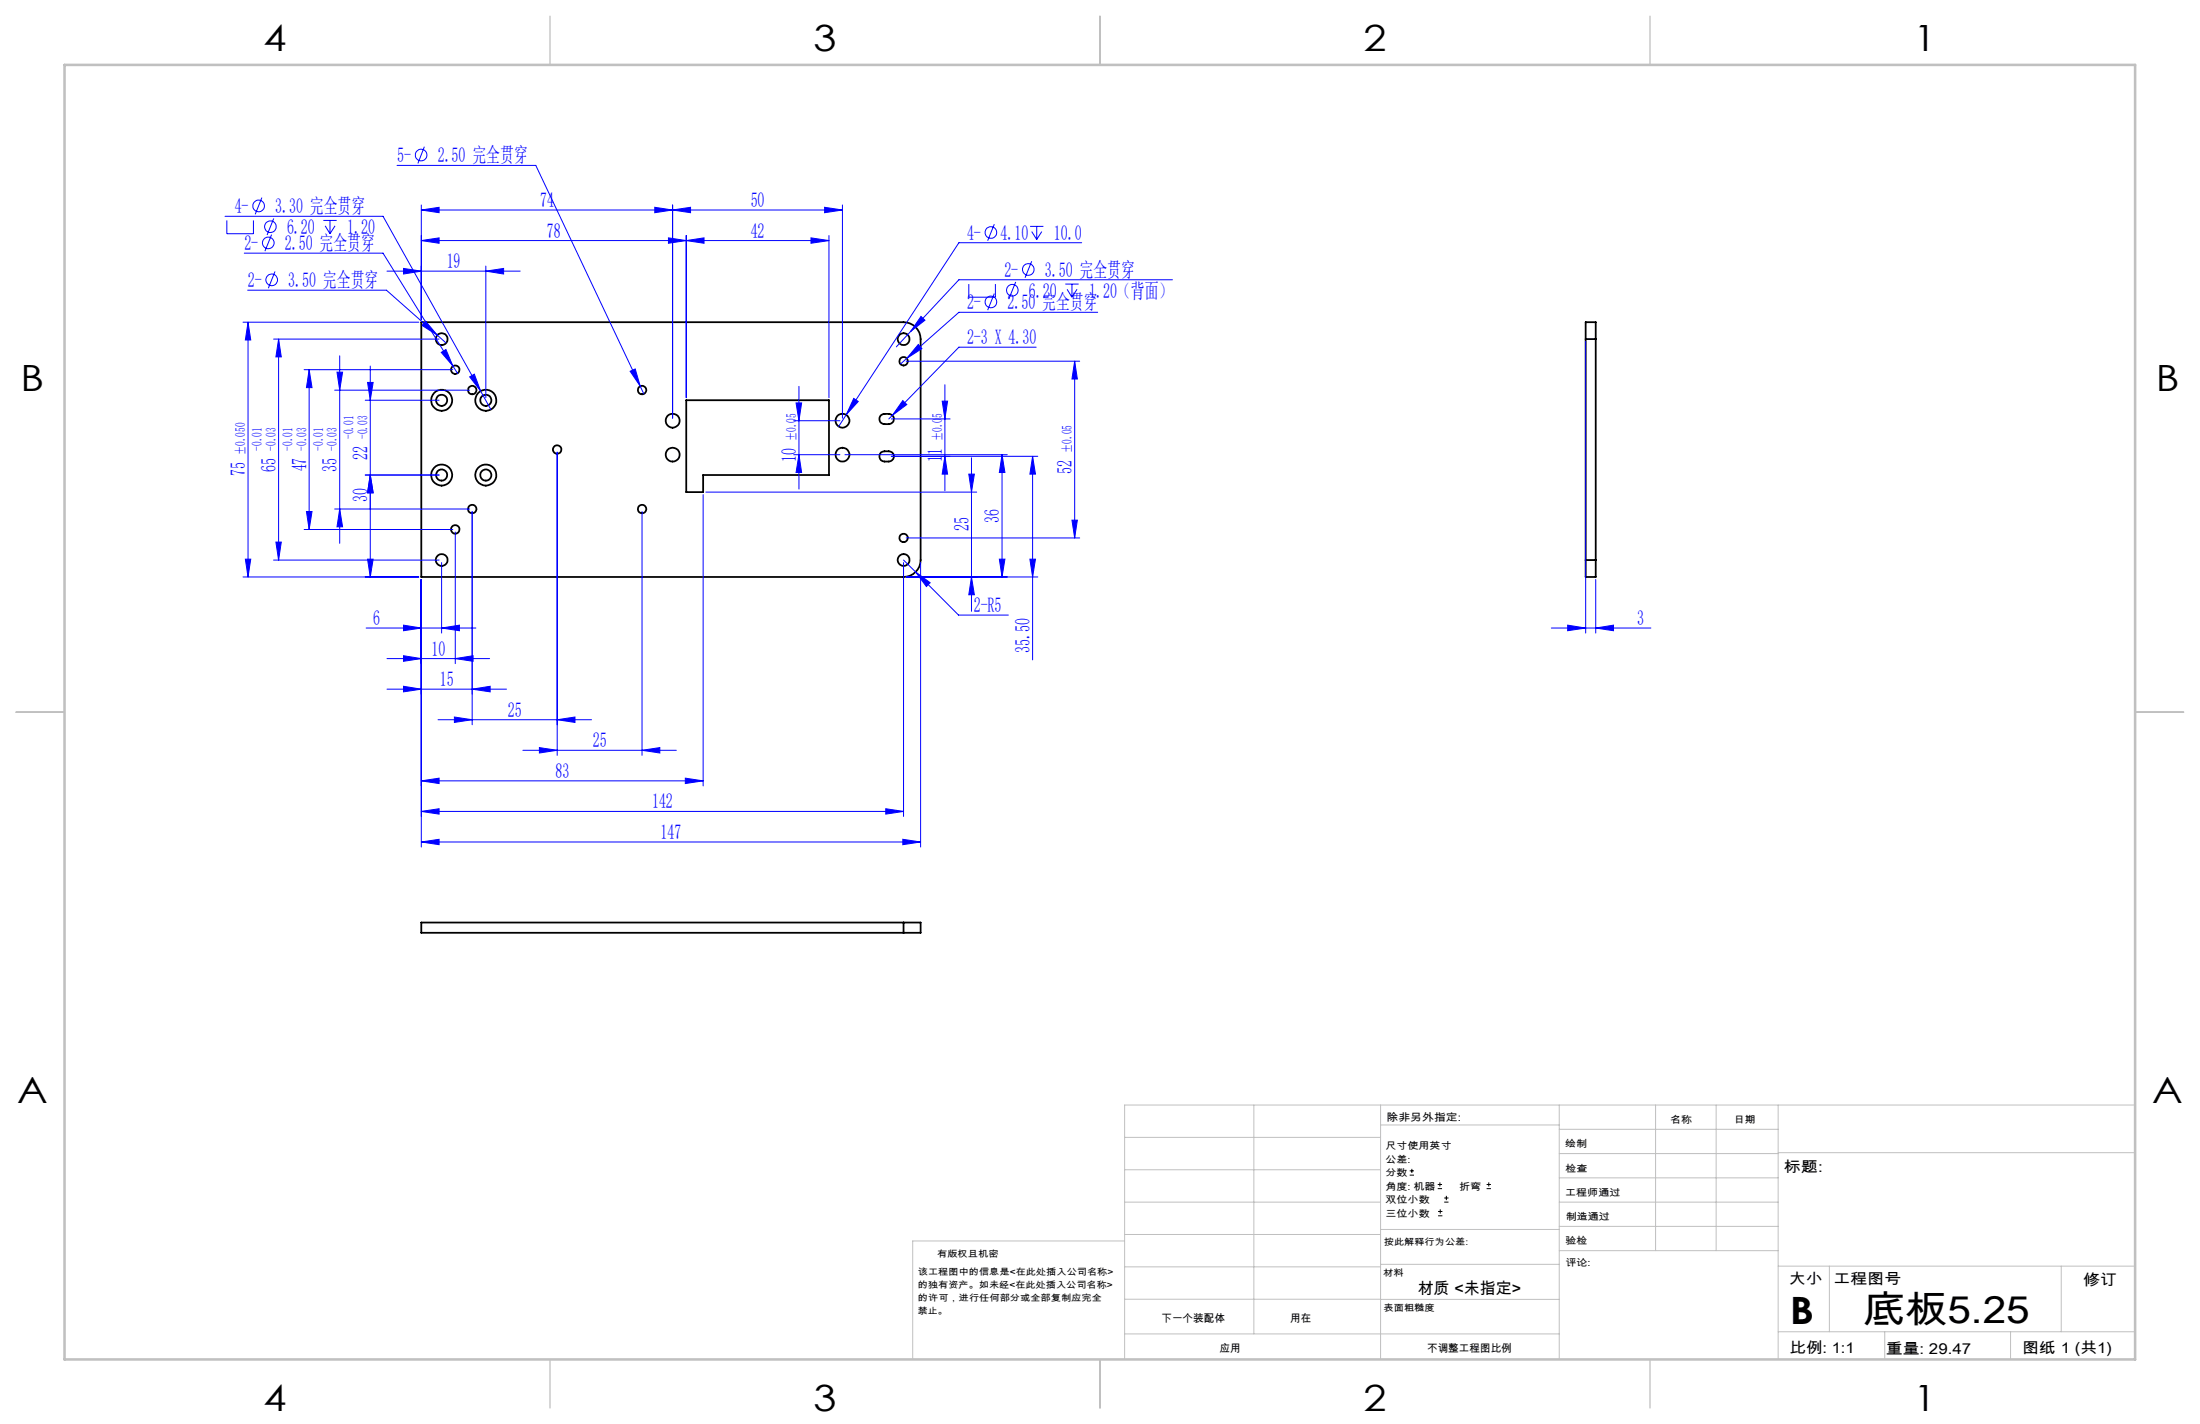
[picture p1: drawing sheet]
<svg xmlns="http://www.w3.org/2000/svg" width="432mm" height="279mm" viewBox="0 0 432 279" stroke-linecap="round" stroke-linejoin="round" font-family="sans-serif">
<g fill="none" stroke="#000" stroke-width=".35">
<path d="M82.7 63.2h94.6a3.3 3.3 0 0 1 3.4 3.3v43.4a3.4 3.4 0 0 1-3.4 3.3h-94.6zM134.7 78.5h28v14.7h-24.7v3.4h-3.3zM311.2 66.5v-3.3h2v3.3M311.2 66.5h2M311.2 66.5v43.4M313.2 66.5v43.4M172.9 88.8a2 2 0 0 1 2.4 .2 1.02 1.02 0 0 1-.9 1.6 1.48 1.48 0 0 1-1.7-.6 1.07 1.07 0 0 1 .2-1.2zM172.9 81.5a1.71 1.71 0 0 1 2.5 .5 .98 .98 0 0 1-1 1.2 1.56 1.56 0 0 1-1.7-.5 1.05 1.05 0 0 1 .2-1.2zM311.2 109.9v3.3h2v-3.3M311.2 109.9h2M177.3 181h3.4v2h-3.4M177.3 181h-94.6v2h94.6"/>
<path d="M177.3 181v2"/>
<circle cx="86.7" cy="78.5" r="1.11"/>
<circle cx="86.7" cy="78.5" r="2.06"/>
<circle cx="86.7" cy="66.5" r="1.16"/>
<circle cx="89.4" cy="72.5" r=".84"/>
<circle cx="92.7" cy="76.5" r=".84"/>
<circle cx="95.3" cy="78.6" r="1.1"/>
<circle cx="95.4" cy="78.5" r="2.07"/>
<circle cx="126" cy="76.5" r=".84"/>
<circle cx="177.3" cy="70.9" r=".84"/>
<circle cx="177.4" cy="66.5" r="1.17"/>
<circle cx="86.7" cy="93.2" r="1.1"/>
<circle cx="86.7" cy="93.2" r="2.06"/>
<circle cx="92.7" cy="99.9" r=".84"/>
<circle cx="95.3" cy="93.2" r="1.09"/>
<circle cx="95.4" cy="93.2" r="2.07"/>
<circle cx="109.4" cy="88.2" r=".84"/>
<circle cx="126" cy="99.9" r=".84"/>
<circle cx="132" cy="82.5" r="1.38"/>
<circle cx="132" cy="89.2" r="1.37"/>
<circle cx="165.3" cy="89.2" r="1.36"/>
<circle cx="165.3" cy="82.5" r="1.36"/>
<circle cx="86.7" cy="109.9" r="1.17"/>
<circle cx="89.4" cy="103.9" r=".84"/>
<circle cx="177.4" cy="105.5" r=".83"/>
<circle cx="177.4" cy="109.9" r="1.16"/>
</g>
<g fill="none" stroke="#00f" stroke-width=".2">
<path d="M51.4 38.8l-1.3 3.3M77.9 32.5h27.3l20.5 43.3M83.3 28.8l-1.3 3.3M44.2 42.4h31l19.1 34.3M44.5 43.3v2.6h5.2v-2.6M47.9 49.7h27.3l13.7 22.1M48.6 56.9h27.2l10 8.9M53.3 46l-1.3 3.3M53.7 42.9l-1.3 3.2M54 53.3l-1.3 3.3M63.5 43.3h2.6M63.8 44.3l1 1.6"/>
<path d="M64.8 43.3v2.6M65.8 44.3l-1 1.6M76 53.2h26.1M79.2 52.7l3.5 .5-3.5 .6zM82.7 41.2l3.5-.5v1zM82.7 47.2l3.5-.5v1zM82.7 41.2h82.6M82.7 40.2v22.5M82.7 47.2h80M95.4 53.2l3.4-.5v1.1zM95.4 52.2v25.8M128.5 40.7l3.5 .5-3.5 .5z"/>
<path d="M131.2 46.7l3.5 .5-3.5 .5zM132 40.2v41.9M132 41.2l3.5-.5v1zM134.7 47.2l3.5-.5v1zM134.7 46.2v31.8M159.2 46.7l3.5 .5-3.5 .5zM161.9 40.7l3.4 .5-3.4 .5zM162.7 46.2v31.8M165.3 40.2v41.9M190.1 55.7v2.6h5.3v-2.6M195.2 57.6l-1.3 3.3M195.2 44l-1.3 3.2"/>
<path d="M199.4 55.3l-1.4 3.3M202.2 44.4h2.6M202.5 45.4l1 1.6M202.5 51.3l-1.3 3.2M203.5 44.4v2.6M204.5 45.4l-1 1.6M209.1 55.7h2.6M209.4 56.8l1 1.5M210.4 55.7v2.6M211.4 56.8l-1 1.5M212.3 47.6h-24.1l-22.1 33.8M230.1 54.9h-41.9l-12.3 13.2"/>
<path d="M47.7 63.2h34.5M48.7 63.2v50M48.7 63.2l.5 3.5h-1zM53.7 66.5h32.5M54.7 66.5l.5 3.5h-1zM54.7 66.5v43.4M59.7 72.5h29.2M60.7 72.5l.5 3.6h-1.1zM60.7 72.5v31.4M65.7 76.6h26.5M66.1 73h1.1l-.5 3.6zM66.7 69.8v36.8"/>
<path d="M71.7 78.5h14.5M72.1 75h1.1l-.5 3.5zM72.7 71.8v41.4M83.5 63l2.3 2.8-3-1.9zM85.8 65.8l1.8 1.5M86.6 69.1l.9-.5 1.4 3.2zM88.9 71.8l.9 1.4M92.2 73.9l.9-.5 1.2 3.3zM94.3 76.7l2 3.7M123.7 72.8l1-.4 1 3.4zM125.7 75.8l.7 1.5M156.2 79.1h1.1l-.5 3.5z"/>
<path d="M156.8 75.8v20.2M167.6 78.2l.9 .6-2.4 2.6zM177.2 78.6l.8 .8-2.8 2.1zM177.9 70.9h34M178 70.3l-1.3 1.1M180.2 67.6l.7 .8-2.9 1.9zM180.8 62.1l.7 .7-2.7 2.2zM184.9 78.7h1.1l-.5 3.5zM185.5 75.5v20.8M203.4 68.1h-15.2l-13 13.4M210.9 70.9l.6 3.5h-1.1zM210.9 70.9v34.7"/>
<path d="M215.4 61.3h-27.2l-10.2 9M311.2 67v57.2M65.7 99.9h26.5M66.7 99.9l.5 3.5h-1.1zM71.7 93.2h14.5M72.7 93.2l.5 3.5h-1.1zM109.4 88.7v59.5M138 97v57.2M138.5 96.6h53.2M155.8 89.2h9.1M155.8 82.6h9.1M156.8 89.2l.5 3.5h-1.1z"/>
<path d="M165.8 89.2h31.9M166.1 81.4l-1.5 2.3M174.9 89.5h28.8M174.9 82.2h11.6M175.2 81.5l-.8 .7M185.5 89.5l.5 3.5h-1.1zM190.1 93h1.1l-.5 3.6zM190.7 89.8v30.1M196.7 89.2l.5 3.5h-1.1zM196.7 89.2v24M202.7 89.5v40M202.7 89.5l.5 3.5h-1.1z"/>
<path d="M47.7 113.2h34.5M48.2 109.7h1l-.5 3.5zM53.7 109.9h32.5M54.2 106.4h1l-.5 3.5zM59.7 103.9h29.2M60.1 100.4h1.1l-.5 3.5zM72.1 109.7h1.1l-.5 3.5zM82.7 113.7v52.5M86.7 110.4v13.8M89.4 104.4v25.8M92.7 100.4v41.8M126 100.4v47.8"/>
<path d="M177.3 110.4v49.8M177.3 109.9l2.4 2.3M177.9 105.6h34M177.9 113.2h25.8M179.7 112.2l2.9 2.1-.8 .8zM179.7 112.2l8.4 8.5h9.8M180.7 110.4v55.8M190.7 113.2l.5 3.5h-1.1zM196.1 109.7h1.1l-.5 3.5zM202.1 109.7h1.1l-.5 3.5zM210.4 102.1h1.1l-.6 3.5zM313.2 113.7v10.5"/>
<path d="M71.9 123.2h21.5M76 129.2h20.1M76 135.2h23.4M79.2 122.7l3.5 .5-3.5 .6zM79.2 128.7l3.5 .5-3.5 .6zM79.2 134.7l3.5 .5-3.5 .5zM86.7 123.2l3.5-.5v1.1zM89.4 129.2l3.5-.5v1.1zM92.7 135.2l3.5-.5v1zM304.5 123.2h19.5M307.7 122.7l3.5 .5-3.5 .6zM313.2 123.2l3.5-.5v1.1z"/>
<path d="M82.7 159.2l3.5-.5v1zM82.7 153.2l3.5-.5v1zM82.7 159.2h94.6M82.7 153.2h55.3M86 141.2h30.1M89.2 140.7l3.5 .5-3.5 .5zM102.6 147.2h30.2M105.9 146.7l3.5 .5-3.5 .5zM109.4 141.2l3.5-.5v1zM126 147.2l3.5-.5v1zM134.5 152.7l3.5 .5-3.5 .5zM173.8 158.7l3.5 .5-3.5 .5z"/>
<path d="M82.7 165.2l3.5-.5v1zM82.7 165.2h98M177.2 164.7l3.5 .5-3.5 .5z"/>
<circle cx="82.6" cy="30.4" r="1.14"/>
<circle cx="50.8" cy="40.4" r="1.14"/>
<circle cx="52.7" cy="47.7" r="1.14"/>
<circle cx="53.1" cy="44.5" r="1.14"/>
<circle cx="53.3" cy="54.9" r="1.15"/>
<circle cx="194.5" cy="59.3" r="1.14"/>
<circle cx="194.5" cy="45.6" r="1.13"/>
<circle cx="198.7" cy="56.9" r="1.14"/>
<circle cx="201.8" cy="52.9" r="1.14"/>
</g>
<g fill="none" stroke="#000" stroke-width=".2">
<path d="M276.7 230.6h.8M276.7 229.7h.8M277.1 229.3v.9M282.2 233.2h.8M282.2 232.4h.8M282.3 238.5h.8M282.3 237.7h.8M282.6 232v.8M282.7 237.3v.8M283.5 235.9h.8M283.5 235.1h.8M283.9 234.6v.9"/>
<path d="M291.8 233.2h.8M291.8 232.4h.8M292.2 232v.8"/>
</g>
<g fill="none" stroke="#c0c0c0" stroke-width=".2">
<path d="M246.1 216.8v44.9M271 216.8v49.9M306 216.8v49.9M324.9 216.8v28.6M336.8 216.8v28.6M349 216.8v49.9M419.1 216.8h-198.4v49.9M220.7 235.9h50.3M220.7 229.5h50.3M220.7 223.2h50.3M271 220.7h35M306 231.1h43"/>
<path d="M306 226.3h43M306 221.6h43M306 235.9h43M349 226.2h70.1M220.7 248.6h50.3M220.7 242.2h50.3M220.7 254.9h50.3M220.7 243.5h-41.6v23.2M271 255h35M271 248.1h35M271 241.2h35M306 245.4h43"/>
<path d="M306 240.6h43M349 248.4h70.1M359.1 248.4v12.9M404.6 248.4v12.9M220.7 261.7h85.3M349 261.3h70.1M369.9 261.3v5.4M394.6 261.3v5.4"/>
</g>
<path d="M108 3.2v9.5M215.9 3.2v9.5M323.8 3.2v9.5M3.1 139.7h9.6M419.1 139.7h9.5M108 266.7v9.6M215.9 266.7v9.6M323.8 266.7v9.6" fill="none" stroke="#c0c0c0" stroke-width=".25"/>
<path d="M12.7 12.7h406.4v254h-406.4z" fill="none" stroke="#c0c0c0" stroke-width=".5"/>
<g fill="#00f">
<path d="M89.2 140.7l3.5 .5-3.5 .5zM109.4 141.2l3.5-.5v1zM105.9 146.7l3.5 .5-3.5 .5zM126 147.2l3.5-.5v1zM132 41.2l3.5-.5v1zM161.9 40.7l3.4 .5-3.4 .5zM83.5 63l-.7 .9 3 1.9zM86.6 69.1l2.3 2.7-1.4-3.2zM92.2 73.9l2.1 2.8-1.2-3.3zM123.7 72.8l2 3-1-3.4zM180.2 67.6l-2.2 2.7 2.9-1.9zM180.8 62.1l-2 2.9 2.7-2.2zM177.2 78.6l-2 2.9 2.8-2.1zM167.6 78.2l-1.5 3.2 2.4-2.6zM179.7 112.2l2.1 2.9 .8-.8z"/>
<path d="M72.1 109.7h1.1l-.5 3.5zM72.7 93.2l.5 3.5h-1.1zM196.1 109.7h1.1l-.5 3.5zM196.7 89.2l.5 3.5h-1.1zM202.1 109.7h1.1l-.5 3.5zM202.7 89.5l.5 3.5h-1.1zM48.2 109.7h1l-.5 3.5zM48.7 63.2l.5 3.5h-1zM190.7 113.2l.5 3.5h-1.1zM190.1 93h1.1l-.5 3.6z"/>
<path d="M54.2 106.4h1l-.5 3.5zM54.7 66.5l.5 3.5h-1zM210.4 102.1h1.1l-.6 3.5zM210.9 70.9l.6 3.5h-1.1zM60.1 100.4h1.1l-.5 3.5zM60.7 72.5l.5 3.6h-1.1zM66.7 99.9l.5 3.5h-1.1zM66.1 73h1.1l-.5 3.6zM72.7 93.2l.5 3.5h-1.1zM72.1 75h1.1l-.5 3.5zM156.8 89.2l.5 3.5h-1.1zM156.2 79.1h1.1l-.5 3.5zM185.5 89.5l.5 3.5h-1.1zM184.9 78.7h1.1l-.5 3.5z"/>
<path d="M79.2 122.7l3.5 .5-3.5 .6zM86.7 123.2l3.5-.5v1.1zM79.2 52.7l3.5 .5-3.5 .6zM95.4 53.2l3.4-.5v1.1zM79.2 128.7l3.5 .5-3.5 .6zM89.4 129.2l3.5-.5v1.1zM79.2 134.7l3.5 .5-3.5 .5zM92.7 135.2l3.5-.5v1zM82.7 41.2l3.5-.5v1zM128.5 40.7l3.5 .5-3.5 .5zM82.7 159.2l3.5-.5v1zM173.8 158.7l3.5 .5-3.5 .5zM82.7 153.2l3.5-.5v1zM134.5 152.7l3.5 .5-3.5 .5zM82.7 165.2l3.5-.5v1zM177.2 164.7l3.5 .5-3.5 .5zM82.7 47.2l3.5-.5v1zM131.2 46.7l3.5 .5-3.5 .5zM134.7 47.2l3.5-.5v1zM159.2 46.7l3.5 .5-3.5 .5zM307.7 122.7l3.5 .5-3.5 .6zM313.2 123.2l3.5-.5v1.1z"/>
</g>
<g font-size="7.4">
<text x="351.3" y="259.8">B</text>
<text x="365.6" y="259.7">底板5.25</text>
</g>
<g font-size="7.1">
<text x="51.7" y="10.1">4</text>
<text x="159.7" y="10.1">3</text>
<text x="267.6" y="10.1">2</text>
<text x="375.6" y="10.1">1</text>
<text x="4" y="76.7">B</text>
<text x="423.1" y="76.7">B</text>
<text x="3.3" y="216.4">A</text>
<text x="422.4" y="216.4">A</text>
<text x="51.7" y="276.8">4</text>
<text x="159.7" y="276.8">3</text>
<text x="267.6" y="276.8">2</text>
<text x="375.6" y="276.8">1</text>
</g>
<g font-size="4.1" fill="#00f">
<text x="78" y="31.9">5-</text>
<text x="85.9" y="31.9">2.50 完全贯穿</text>
<text x="46.1" y="41.9">4-</text>
<text x="54" y="41.9">3.30 完全贯穿</text>
<text x="106" y="40.6">74</text>
<text x="147.3" y="40.6">50</text>
<text x="56.3" y="45.9">6.20</text>
<text x="68.2" y="45.9">1.20</text>
<text x="107.3" y="46.6">78</text>
<text x="147.3" y="46.6">42</text>
<text x="189.8" y="47.1">4-</text>
<text x="196.4" y="47.1">4.10</text>
<text x="206.9" y="47.1">10.0</text>
<text x="48" y="49.1">2-</text>
<text x="55.9" y="49.1">2.50 完全贯穿</text>
<text x="87.7" y="52.6">19</text>
<text x="48.6" y="56.4">2-</text>
<text x="56.6" y="56.4">3.50 完全贯穿</text>
<text x="197.1" y="54.3">2-</text>
<text x="202" y="58.4">6.20</text>
<text x="205.1" y="54.3">3.50 完全贯穿</text>
<text x="213.8" y="58.4">1.20（背面）</text>
<text x="189.8" y="60.7">2-</text>
<text x="197.8" y="60.7">2.50 完全贯穿</text>
<text x="189.8" y="67.5">2-3 X 4.30</text>
<text x="48.1" y="93.4" transform="rotate(-90 48.1 93.4)">75</text>
<text x="54.1" y="92.5" transform="rotate(-90 54.1 92.5)">65</text>
<text x="60.1" y="92.5" transform="rotate(-90 60.1 92.5)">47</text>
<text x="66.1" y="92.5" transform="rotate(-90 66.1 92.5)">35</text>
<text x="72.1" y="90.2" transform="rotate(-90 72.1 90.2)">22</text>
<text x="156.2" y="90.6" transform="rotate(-90 156.2 90.6)">10</text>
<text x="184.9" y="90.6" transform="rotate(-90 184.9 90.6)">11</text>
<text x="210.4" y="93" transform="rotate(-90 210.4 93)">52</text>
<text x="72.1" y="98.5" transform="rotate(-90 72.1 98.5)">30</text>
<text x="190.1" y="104.2" transform="rotate(-90 190.1 104.2)">25</text>
<text x="196.1" y="102.6" transform="rotate(-90 196.1 102.6)">36</text>
<text x="73.3" y="122.6">6</text>
<text x="191.1" y="120.1">2-R5</text>
<text x="321.3" y="122.6">3</text>
<text x="84.7" y="128.6">10</text>
<text x="202.1" y="128.1" transform="rotate(-90 202.1 128.1)">35.50</text>
<text x="86.3" y="134.6">15</text>
<text x="99.7" y="140.6">25</text>
<text x="116.3" y="146.6">25</text>
<text x="109" y="152.6">83</text>
<text x="128" y="158.6">142</text>
<text x="129.7" y="164.6">147</text>
</g>
<text font-size="3.2" x="278.3" y="253.9">材质 &lt;未指定&gt;</text>
<g font-size="3">
<text x="350.2" y="229.9">标题:</text>
<text x="351.1" y="251.9">大小</text>
<text x="359.9" y="251.9">工程图号</text>
<text x="408.9" y="252">修订</text>
<text x="351.3" y="265.5">比例: 1:1</text>
<text x="370.1" y="265.6">重量: 29.47</text>
<text x="396.9" y="265.5">图纸 1 (共1)</text>
</g>
<g font-size="2.7" fill="#00f">
<text x="48.1" y="89.3" transform="rotate(-90 48.1 89.3)">±0.050</text>
<text x="51.4" y="88.4" transform="rotate(-90 51.4 88.4)">-0.01</text>
<text x="54.1" y="88.4" transform="rotate(-90 54.1 88.4)">-0.03</text>
<text x="57.4" y="88.4" transform="rotate(-90 57.4 88.4)">-0.01</text>
<text x="60.1" y="88.4" transform="rotate(-90 60.1 88.4)">-0.03</text>
<text x="63.4" y="88.4" transform="rotate(-90 63.4 88.4)">-0.01</text>
<text x="66.1" y="88.4" transform="rotate(-90 66.1 88.4)">-0.03</text>
<text x="69.4" y="86.1" transform="rotate(-90 69.4 86.1)">-0.01</text>
<text x="72.1" y="86.1" transform="rotate(-90 72.1 86.1)">-0.03</text>
<text x="156.2" y="86.6" transform="rotate(-90 156.2 86.6)">±0.05</text>
<text x="184.9" y="86.6" transform="rotate(-90 184.9 86.6)">±0.05</text>
<text x="210.4" y="88.9" transform="rotate(-90 210.4 88.9)">±0.05</text>
</g>
<g font-size="2.1">
<text x="272.2" y="219.9">除非另外指定:</text>
<text x="227.9" y="259.4">下一个装配体</text>
<text x="253.3" y="259.4">用在</text>
<text x="239.3" y="265.2">应用</text>
<text x="280.1" y="265.3">不调整工程图比例</text>
</g>
<g font-size="1.9">
<text x="327.8" y="220.3">名称</text>
<text x="340.3" y="220.4">日期</text>
<text x="271.9" y="225.5">尺寸使用英寸</text>
<text x="307.2" y="225.1">绘制</text>
<text x="271.9" y="228.1">公差:</text>
<text x="271.9" y="230.8">分数</text>
<text x="271.9" y="233.4">角度: 机器</text>
<text x="286.4" y="233.4">折弯</text>
<text x="307.3" y="230">检查</text>
<text x="271.9" y="236.1">双位小数</text>
<text x="271.9" y="238.7">三位小数</text>
<text x="307.2" y="234.7">工程师通过</text>
<text x="307.3" y="239.4">制造通过</text>
<text x="307.3" y="244.1">验检</text>
<text x="307.3" y="248.3">评论:</text>
</g>
<g font-size="1.8">
<text x="271.6" y="244.3">按此解释行为公差:</text>
<text x="180.2" y="250.2">该工程图中的信息是&lt;在此处插入公司名称&gt;</text>
<text x="183.9" y="246.6">有版权且机密</text>
<text x="271.5" y="250.4">材料</text>
<text x="180.2" y="252.7">的独有资产。如未经&lt;在此处插入公司名称&gt;</text>
<text x="180.2" y="255.3">的许可，进行任何部分或全部复制应完全</text>
<text x="180.2" y="257.8">禁止。</text>
<text x="271.5" y="257.2">表面粗糙度</text>
</g>
</svg>
